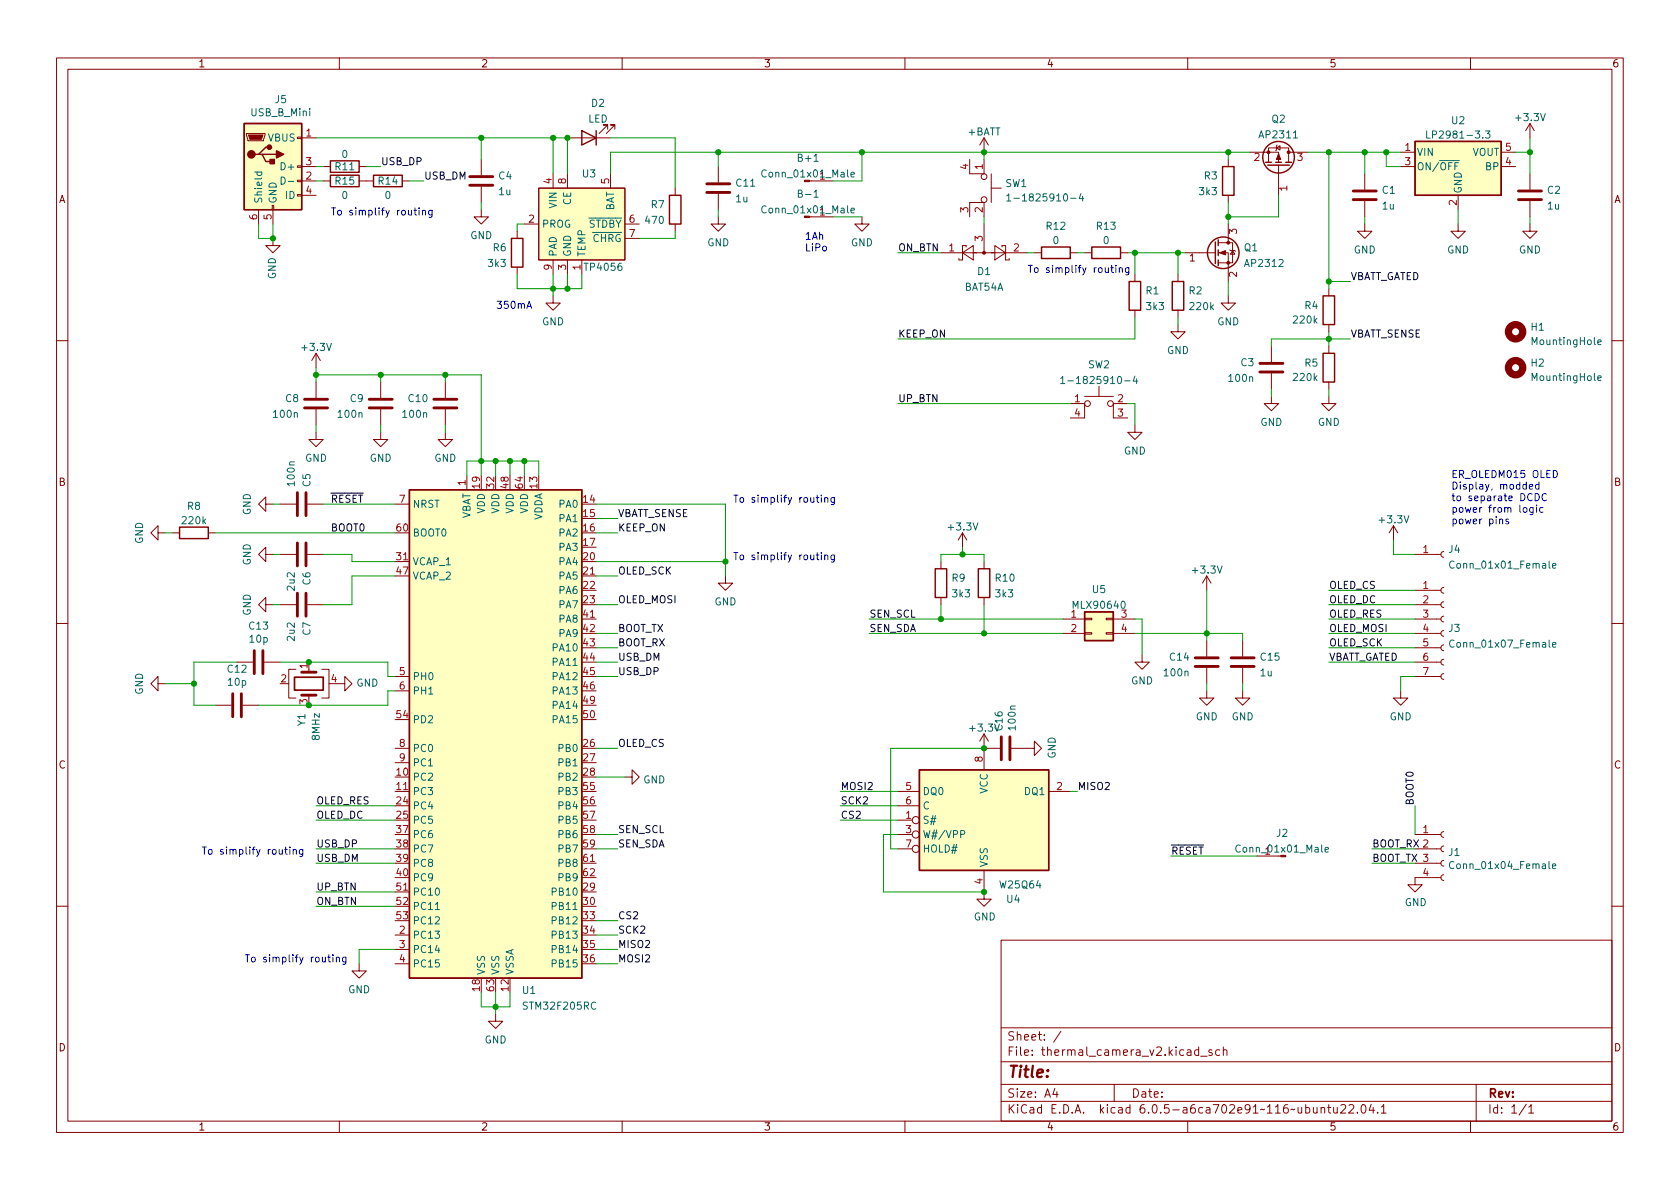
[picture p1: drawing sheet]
<svg xmlns="http://www.w3.org/2000/svg" width="297mm" height="210mm" viewBox="0 0 297 210" stroke-linecap="round" stroke-linejoin="round" font-family="sans-serif">
<g fill="none" stroke="#840000" stroke-width=".18">
<path d="M10 10.2h277v190.1h-277zM12 12.2h273v186.1h-273zM60 10.2v2M110 10.2v2M160 10.2v2M210 10.2v2M260 10.2v2M43.6 23.6h3.3v.3l-.3 1h-2.8zM45.7 37.1v2.5M48.1 36.3h.3v.8h-.3zM48.3 37.1v2.5M52.6 34.4h.7v.3h-.7z"/>
<path d="M52.6 31.9h.7v.2h-.7zM52.6 29.3h.7v.3h-.7zM52.6 24.3h.7v.2h-.7zM53.3 32h2.6M53.3 29.5h2.6M53.3 24.4h2.6M53.3 34.5h2.6M57.1 32h1.3M57.1 29.5h1.3M63.5 32h2.5M63.5 29.5h1.3M71.1 32h1.3"/>
<path d="M85.1 37.1v1.2h1.3l-1.3 1.3-1.3-1.3h1.3M85.1 28.2v2.8M85.1 33v2.8M92.7 39.6h2.5M95.2 33.3h15.3v12.7h-15.3zM97.8 30.7v2.6M100.3 24.4h7.6M100.3 30.7v2.6M107.4 22.9v-.8h-.7h.7l-1.5 1.5M107.9 30.7v2.6M108.7 22.9v-.8h-.8h.8l-1.5 1.5M110.5 39.6h2.5"/>
<path d="M119.4 33.3v1.2M119.4 39.6v1.3M127 38.3v1.3h1.3l-1.3 1.3-1.3-1.3h1.3M127 29.5v2.8M127 34.3v2.8M143.5 32h3.8M143.5 38.3h3.8M152.4 38.3v1.3h1.3l-1.3 1.3-1.3-1.3h1.3M171.4 28.2v2.5h2.6v-2.5M171.4 38.3v-2.5h2.6v2.5M174 24.4v2.5M174 39.6v5.1"/>
<path d="M174 24.4l-.8 1.2M174 24.4l.8 1.2M175.3 33.3h1.7M175.3 30.7v5.1M217.2 28.2v1.3M217.2 34.5v1.3M217.2 39.6v3.3M221 26.9h5.1v1.8M224.3 28.7v-2.5h3.5v2.5M225.7 26.2l.6-.4v.7zM225.8 25.6l-.1 .2v.7l-.1 .2M226.1 29.2v5.3"/>
<path d="M227.8 26.9h3.3M241.3 39.6v1.3h1.3l-1.3 1.3-1.3-1.3h1.3M241.3 30.7v2.8M241.3 35.6v2.7M247.6 29.5h2.6M247.6 26.9h2.6M257.8 39.6v1.3h1.3l-1.3 1.3-1.3-1.3h1.3M257.8 34.5v2.6M265.4 29.5h2.6M265.4 26.9h2.6M270.5 39.6v1.3h1.3l-1.3 1.3-1.3-1.3h1.3M270.5 21.8l-.8 1.3"/>
<path d="M270.5 21.8v2.6M270.5 30.7v2.8M270.5 35.6v2.7M270.5 21.8l.8 1.3M48.3 42.2v1.2h-1.3l1.3 1.3 1.2-1.3h-1.2M91.4 40.9v1.3M91.4 47.2v1.3M97.8 52.3v1.3h1.3l-1.3 1.3-1.3-1.3h1.3M97.8 46v2.5M100.3 46v2.5M102.9 46v2.5M110.5 42.2h2.5"/>
<path d="M166.4 44.7h15.2M170.2 44.7l1.9-1.3v2.6zM170.8 43.7v-.3h-.6v2.6h-.7v-.3M175.9 43.4l1.9 1.3-1.9 1.3zM177.2 43.7v-.3h.6v2.6h.6v-.3M182.9 44.7h1.2M189.2 44.7h1.3M191.8 44.7h1.2M198.1 44.7h1.3M200.7 48.5v1.3M200.7 54.9v1.2M208.3 57.4v1.3h1.2l-1.2 1.2-1.3-1.2h1.3"/>
<path d="M208.3 48.5v1.3M208.3 54.9v1.2M209.5 44.7h5.4M215.4 44.7h1.8v5.1M215.4 42.9h2.5v3.6h-2.5M217.2 52.3v1.3h1.2l-1.2 1.3-1.3-1.3h1.3M217.4 44.2l.2 .1h.7l.1 .1M217.9 44.3l.4 .7h-.7zM234.9 51v1.3M234.9 57.4v1.3M10 60.2h2M55.9 76.4v1.3h1.2l-1.2 1.3-1.3-1.3h1.3"/>
<path d="M55.9 62.5l-.8 1.2M55.9 62.5v2.5M55.9 67.6v2.8M55.9 72.4v2.8M55.9 62.5l.7 1.2M67.3 76.4v1.3h1.3l-1.3 1.3-1.3-1.3h1.3M67.3 67.6v2.8M67.3 72.4v2.8M78.7 76.4v1.3h1.3l-1.3 1.3-1.2-1.3h1.2M78.7 67.6v2.8M78.7 72.4v2.8M189.2 71.4h2.6v2.5h-2.6"/>
<path d="M191.8 70.1h5M194.3 68.3v1.8M199.4 71.4h-2.6v2.5h2.6M200.7 75.2v1.2h1.2l-1.2 1.3-1.3-1.3h1.3M224.8 70.1v1.3h1.3l-1.3 1.2-1.3-1.2h1.3M224.8 61.2v2.8M224.8 66v2.8M234.9 70.1v1.3h1.3l-1.3 1.2-1.2-1.2h1.2M234.9 61.2v1.3M234.9 67.6v1.2M285 60.2h2M27.9 94.2v-1.2l-1.2 1.2 1.2 1.3v-1.3h1.3"/>
<path d="M30.5 94.2h1.2M36.8 94.2h1.3M47 89.1v-1.2l-1.3 1.2 1.3 1.3v-1.3h1.3M47 98v-1.2l-1.3 1.2 1.3 1.3v-1.3h1.3M49.5 89.1h2.8M49.5 98h2.8M54.4 89.1h2.7M54.4 98h2.7M69.8 99.3h2.6M69.8 89.1h2.6M82.5 84.1v2.5M166.4 99.3v1.3"/>
<path d="M170.2 94.2l-.8 1.3M170.2 94.2v2.6M170.2 94.2l.7 1.3M174 99.3v1.3M246.4 93l-.8 1.2M246.4 93v2.5M246.4 93l.7 1.2M250.2 98h4.6M255.3 97.5l-.4 .2-.1 .3 .1 .4 .4 .1M10 110.2h2M41.9 117.1h2.8M46.7 117.1h2.8"/>
<path d="M47 106.9v-1.2l-1.3 1.2 1.3 1.3v-1.3h1.3M49.5 106.9h2.8M52.3 118.4h-1.2v5h1.2M54.4 106.9h2.7M54.6 118.4v.5M56.9 118.4h1.3v5h-1.3M69.8 119.6h2.6M102.9 101.8h2.5M102.9 109.5h2.5M128.3 101.8v1.3h1.2l-1.2 1.3-1.3-1.3h1.3M166.4 105.7v1.2M174 105.7v1.2"/>
<path d="M188 109.5h3.8M188 112h3.8M191.8 111.9h1.2v.2h-1.2zM191.8 109.3h1.2v.3h-1.2zM195.6 111.9h1.2v.2h-1.2zM195.6 109.3h1.2v.3h-1.2zM196.8 109.5h3.9M196.8 112h3.9M201.9 115.8v1.3h1.3l-1.3 1.3-1.2-1.3h1.2M213.4 101.8v2.6M213.4 113.3v2.8M213.4 118.1v2.8"/>
<path d="M213.4 101.8l-.8 1.3M213.4 101.8l.7 1.3M219.7 113.3v2.8M219.7 118.1v2.8M250.2 109.5h4.6M250.2 119.6h4.6M250.2 117.1h4.6M250.2 106.9h4.6M250.2 114.5h4.6M250.2 112h4.6M250.2 104.4h4.6M255.3 119.1l-.4 .2-.1 .3 .1 .4 .4 .1"/>
<path d="M255.3 116.6l-.4 .1-.1 .4 .1 .3 .4 .2M255.3 114l-.4 .2-.1 .3 .1 .4 .4 .2M255.3 111.5l-.4 .1-.1 .4 .1 .4 .4 .1M255.3 109l-.4 .1-.1 .4 .1 .3 .4 .2M255.3 106.4l-.4 .2-.1 .3 .1 .4 .4 .1M255.3 103.9l-.4 .1-.1 .4 .1 .3 .4 .2M285 110.2h2M27.9 120.9v-1.3l-1.2 1.3 1.2 1.3v-1.3h1.3M38.1 124.7h2.8M42.9 124.7h2.8M54.6 122.9v.5M59.7 120.9h1.3v-1.3l1.2 1.3-1.2 1.3v-1.3"/>
<path d="M69.8 139.9h2.6M69.8 122.2h2.6M69.8 132.3h2.6M69.8 134.9h2.6M110.5 137.4h1.3v-1.3l1.2 1.3-1.2 1.3v-1.3M158.7 139.9h3.9M174 129.8v6.3M174 132.3h2.8M174 129.8l-.8 1.3M174 129.8l.8 1.3M178.8 132.3h4.1v-1.2l1.2 1.2-1.2 1.3v-1.3M185.4 139.9h3.8"/>
<path d="M213.4 122.2v1.2h1.2l-1.2 1.3-1.3-1.3h1.3M219.7 122.2v1.2h1.3l-1.3 1.3-1.3-1.3h1.3M247.6 122.2v1.2h1.3l-1.3 1.3-1.2-1.3h1.2M69.8 157.7h2.6M102.9 152.6h2.5M158.7 145h2.6M158.7 147.6h2.6M158.7 142.5h3.9M158.7 150.1h2.6M174 153.9v5.1h1.3l-1.3 1.3-1.3-1.3h1.3M222.2 151.4h3.9M250.2 152.6h4.6"/>
<path d="M250.2 147.6h4.6M250.2 150.1h4.6M254.8 155.2h-4.6v1.3h1.3l-1.3 1.2-1.3-1.2h1.3M255.3 154.7l-.4 .1-.1 .4 .1 .3 .4 .2M255.3 152.1l-.4 .2-.1 .3 .1 .4 .4 .2M255.3 149.6l-.4 .1-.1 .4 .1 .4 .4 .1M255.3 147.1l-.4 .1-.1 .4 .1 .3 .4 .2M10 160.2h2M63.5 170.4v1.3h1.3l-1.3 1.3-1.3-1.3h1.3M69.8 165.3h2.6M69.8 167.9h2.6M69.8 170.4h2.6"/>
<path d="M87.6 179.3v1.3h1.3l-1.3 1.3-1.2-1.3h1.2M177 166.3h108v32h-108zM285 160.2h2M60 198.3v2M110 198.3v2M160 198.3v2M177 194.8h108M177 191.8h108M177 187.8h108M177 181.8h108M186.5 192.5l-.4 1h1M186.9 193v1"/>
<path d="M187.6 182.4l-1.3 1.9M197 191.8v3M210 198.3v2M211.9 185.7l-.4-.1-.3 .3v.4l.2 .3h.5M211.9 185.1v1.5M212.3 186.8h1.1M214.3 185.7l-.4-.1-.2 .2 .1 .3 .5 .1v.4h-.6M215.6 185.7l-.4-.1-.3 .3v.4l.2 .3h.5M216.3 185.8l.2-.2 .4 .1v.9M216.3 185.1v1.5M233.6 196l.2-.2 .3 .1 .1 .9M233.6 195.8v1"/>
<path d="M234.7 195.8h.6M234.9 195.3v1.3l.4 .2M235.8 195.8l.1 1h.3l.2-.1M236.4 195.8v1M237.1 195.5l.5-.2 .3 .2v.3l-.9 1h.9M238.5 195.5l.6-.2 .2 .2 .1 .3-1 1h1M240 196.7v.1M240.8 195.5l.2-.2a.81 .81 0 0 1 .6 .7 .81 .81 0 0 1-.3 .8h-.2a.81 .81 0 0 1-.3-1.3zM242.4 195.3l-.3 1h.9M242.8 195.8v1M243.6 196.7v.1M244.2 195.8l.4-.5v1.5"/>
<path d="M244.2 196.8h.9M260 198.3v2M261 191.8v6.5M269.9 195.3l-1.3 1.9M270.3 195.8l.4-.5v1.5M270.3 196.8h.9"/>
<circle cx="174" cy="31.2" r=".51"/>
<circle cx="174" cy="35.3" r=".51"/>
<circle cx="192.3" cy="71.4" r=".51"/>
<circle cx="196.3" cy="71.4" r=".51"/>
<circle cx="161.9" cy="147.6" r=".63"/>
<circle cx="161.9" cy="145" r=".63"/>
<circle cx="161.9" cy="150.1" r=".63"/>
</g>
<g fill="none" stroke="#840000" stroke-width=".25">
<path d="M43.2 21.8h10.1v15.3h-10.1zM45.7 27.3h.7l.6 1.3h1.3M46.4 27.3h2.5M47.6 26h-.6l-1.3 1.3h-.6M58.4 28.4h5.1v2.1h-5.1zM58.4 31h5.1v2h-5.1zM66 31h5.1v2h-5.1zM102.9 23.1l2.5 1.3-2.5 1.2zM105.4 23.1v2.5M118.4 34.5h2v5.1h-2zM216.2 29.5h2v5h-2zM223.8 28.7h1"/>
<path d="M224.2 29.2h3.8M225.6 28.7h1M227.3 28.7h1M250.2 25h15.2v9.5h-15.2zM90.4 42.2h2.1v5h-2.1zM184.1 43.7h5.1v2h-5.1zM193 43.7h5.1v2h-5.1zM199.6 49.8h2.1v5.1h-2.1zM207.3 49.8h2v5.1h-2zM214.9 42.8v3.8M215.4 42.4v1M215.4 44.2v1"/>
<path d="M215.4 46v1M233.9 52.3h2.1v5.1h-2.1zM233.9 62.5h2.1v5.1h-2.1zM31.7 93.2h5.1v2h-5.1zM72.4 86.6h30.5v86.4h-30.5zM165.4 100.6h2v5.1h-2zM173 100.6h2v5.1h-2zM191.8 108.2h5v5.1h-5zM162.6 136.1h22.8v17.8h-22.8z"/>
<circle cx="226.1" cy="27.8" r="2.79"/>
<circle cx="216.3" cy="44.7" r="2.79"/>
</g>
<g fill="none" stroke="#840000" stroke-width=".51">
<path d="M83.1 32.8h4M83.1 31.2h4M125 34h4M125 32.5h4M239.3 35.3h4M239.3 33.8h4M268.5 35.3h4M268.5 33.8h4M53.8 70.6h4.1M53.8 72.1h4.1M65.3 70.6h4M65.3 72.1h4"/>
<path d="M76.7 70.6h4.1M76.7 72.1h4.1M222.8 64.3h4M222.8 65.8h4M52.6 87.1v4.1M52.6 96v4.1M54.1 87.1v4.1M54.1 96v4.1M45 115.1v4M46.5 115.1v4M52.6 104.9v4.1M53.3 118.9h2.6"/>
<path d="M54.1 104.9v4.1M211.3 117.9h4.1M211.3 116.3h4.1M217.7 117.9h4M217.7 116.3h4M41.1 122.7v4M42.7 122.7v4M53.3 122.9h2.6M177 130.3v4.1M178.6 130.3v4.1"/>
</g>
<g fill="none" stroke="#840000" stroke-width="1.3">
<circle cx="268" cy="58.7" r="1.27"/>
<circle cx="268" cy="65" r="1.27"/>
</g>
<g fill="none" stroke="#006464" stroke-width=".18">
<path d="M45 30.4h1.3M45.5 30.4l-.1 .4 .3 .2 .5-.1v-.5M49.7 31.3a.64 .64 0 0 1 .7 .6 .64 .64 0 0 1-.7 .7zM51 32.1h.9M143.9 34.9h.8M150.5 37.2l.6-.1-.1-.2-.4-.1-.1 .2v.6h.5M150.5 30.9l.6-.1-.1-.3h-.4l-.1 .1v.6h.5M178 34.6l.4-.3v1.2M178 35.5h.7M179.3 35.1h.9M191.1 34.2l-.3 .9h.8M191.4 34.7v.8"/>
<path d="M252.2 23.2v1.2h.7M262.6 23.2h.8l-.4 .4 .4 .2v.5l-.2 .1-.6-.1M187.5 66.9l.4-.3v1.2M187.5 67.8h.8M188.8 67.3h1M200.7 66.5l-.3 .9h.7M201 67v.8M282.5 66.9l.6-.1-.1-.3-.3-.1-.2 .2 .1 .6h.4M282.5 60.5l.6-.1-.1-.2-.3-.1-.2 .2 .1 .6h.4M257.1 99.3a.6 .6 0 0 0-.8 .5 .6 .6 0 0 0 .5 .7l.3-.1M257.1 113.3a.6 .6 0 0 0-.8 .4 .6 .6 0 0 0 .5 .7l.3-.1M274.5 114l.6-.1-.1-.2-.3-.1-.2 .2 .1 .6h.4"/>
<path d="M274.5 100.1l.6-.2-.1-.2-.3-.1-.2 .2 .1 .6h.4M169.9 147.5h.6l.1-.2-.1-.3-.6-.1v1.2M234.3 150.3l.6-.2-.1-.2-.3-.1-.2 .2v.6h.5M257.1 152.5a.6 .6 0 0 0-.9 .4 .6 .6 0 0 0 .6 .7l.3-.1M274.5 153.2l.6-.1-.1-.3h-.3l-.2 .1v.6h.5M77 160.8h.7"/>
</g>
<g fill="#ffffc2" stroke="#ffffc2" stroke-width=".18">
<path d="M72.4 86.6h30.5v86.4h-30.5z"/>
<path d="M250.2 25h15.2v9.5h-15.2z"/>
<path d="M43.2 21.8h10.1v15.3h-10.1z"/>
<path d="M95.2 33.3h15.3v12.7h-15.3z"/>
<path d="M162.6 136.1h22.8v17.8h-22.8z"/>
<path d="M191.8 108.2h5v5.1h-5z"/>
</g>
<path d="M52.1 119.8h5v2.2h-5z" fill="none" stroke="#840000" stroke-width=".3"/>
<g fill="#840000" stroke="#840000" stroke-width=".18">
<path d="M226.1 27.2l.3 1h-.7z"/>
<path d="M215.6 44.7l1.1-.4v.8z"/>
<path d="M43.9 23.9h2.6l-.3 .7h-2z"/>
<circle cx="224.3" cy="26.9" r=".25"/>
<circle cx="227.8" cy="26.9" r=".25"/>
<circle cx="217.2" cy="46.5" r=".25"/>
<circle cx="217.2" cy="42.9" r=".25"/>
<circle cx="174" cy="44.7" r=".25"/>
</g>
<g fill="#840000" stroke="#840000" stroke-width=".25">
<path d="M48.9 26.7l1.3 .6-1.3 .6z"/>
<path d="M47.8 28.2h.7v.8h-.7z"/>
<circle cx="44.4" cy="27.3" r=".63"/>
<circle cx="47.6" cy="26" r=".38"/>
</g>
<g fill="none" stroke="#0000c2" stroke-width=".18">
<path d="M73.2 37.2h.5M73.4 36.8v1l.3 .2M74.1 36.8v.1M74.1 37.2v.8M74.7 37.3l.2-.1h.3v.8M74.7 37.2v.8M76.4 37.2v1l-.2 .3-.3-.1M76.4 37.2h-.4l-.2 .2 .1 .6h.5M93.1 54.5l.5-1.2 .4 1.2M93.3 54.2h.6M196.4 47.3h.5M196.6 46.9v1.1l.3 .2"/>
<path d="M197.3 46.9v.1M197.3 47.3v.9M197.9 47.5l.2-.2 .3 .1v.8M197.9 47.3v.9M199.6 47.3v1.1l-.3 .2h-.3M199.6 47.4l-.4-.1-.2 .3 .1 .5h.5M144.3 98.1h.5M144.3 88h.5M144.5 97.7v1.1l.3 .2M144.5 87.6v1l.3 .2M145.2 97.7v.1M145.2 87.6v.1"/>
<path d="M145.2 88v.8M145.2 98.1v.9M145.8 98.3l.2-.2 .3 .1 .1 .8M145.8 88.1l.2-.1h.3l.1 .8M145.8 88v.8M145.8 98.1v.9M147.5 98.1v1.1l-.2 .2h-.3M147.5 98.2l-.3-.1-.3 .3 .1 .5h.5M147.5 88v1l-.2 .3-.3-.1M147.5 88h-.3l-.3 .2 .1 .6h.5M265.1 91.9l.2-.1 .3 .1 .1 .7M266.7 91.9l-.3-.1-.2 .2 .1 .2 .4 .1v.3h-.5"/>
<path d="M270.4 86.1l.6-.1-.1-.3h-.3l-.2 .1 .1 .6h.4M271.1 89.7v1.1l-.3 .2h-.3M271.1 89.8l-.4-.1-.2 .3 .1 .5h.5M271.4 87.3a.64 .64 0 0 1 .8 .6 .64 .64 0 0 1-.8 .6zM271.7 89.3v.1M271.7 89.7v.9M272.1 85.7h-.4l-.2 .2 .1 .5h.5M272.1 85.2v1.3M272.8 89.8l-.3-.1-.3 .3 .1 .5h.5M273.4 87.4a.6 .6 0 0 0-.8 .4 .6 .6 0 0 0 .6 .7l.2-.1M274.6 83.2a.64 .64 0 0 1 .8 .6 .64 .64 0 0 1-.8 .7zM50.3 150.2h.5"/>
<path d="M50.5 149.8v1.1l.3 .2M51.2 149.8v.1M51.2 150.2v.9M51.8 150.3l.2-.1 .3 .1 .1 .8M51.8 150.2v.9M53.5 150.2v1l-.2 .3-.3-.1M53.5 150.3l-.3-.1-.3 .3 .2 .5h.4M58 169.3h.4M58.1 168.8v1.1l.3 .2M58.9 168.8v.2M58.9 169.3v.8M59.5 169.4l.1-.1h.3l.1 .8"/>
<path d="M59.5 169.3v.8M61.2 169.3v1l-.3 .2h-.3M61.2 169.3h-.4l-.2 .2 .1 .5h.5"/>
</g>
<g fill="none" stroke="#009600" stroke-width=".18">
<path d="M45.7 39.6v2.6h2.6v-2.6M55.9 29.5h1.2M55.9 24.4h44.4v6.3M55.9 32h1.2M64.8 29.5h2.5M72.4 32h2.5M85.1 24.4v3.8M85.1 35.8v1.3M92.7 39.6h-1.3v1.3M97.8 24.4v6.3M107.9 24.4h11.5v8.9M127 26.9v2.6"/>
<path d="M127 37.1v1.2M147.3 38.3h5.1M152.4 26.9v5.1h-5.1M174 26.9v1.3M174 38.3v1.3M217.2 26.9v1.3M217.2 35.8v3.8M221 26.9h-113.1v3.8M226.1 34.5v3.8h-8.9M231.1 26.9h16.5M234.9 26.9v24.1M241.3 26.9v3.8"/>
<path d="M241.3 38.3v1.3M245.1 26.9v2.6h2.5M257.8 37.1v2.5M268 26.9h2.5M270.5 24.4v6.3M270.5 38.3v1.3M91.4 48.5v2.5h11.5v-2.5M97.8 48.5v3.8M100.3 48.5v2.5M119.4 40.9v1.3h-6.4M158.7 44.7h7.7M181.6 44.7h1.3"/>
<path d="M190.5 44.7h1.3M199.4 44.7h10.1M200.7 44.7v3.8M200.7 56.1v3.8h-42M208.3 44.7v3.8M208.3 56.1v1.3M217.2 49.8v2.5M234.9 58.7v2.5M234.9 49.8h3.9M238.8 59.9h-14v1.3M55.9 66.3h29.2v17.8M55.9 65v2.6"/>
<path d="M55.9 75.2v1.2M67.3 66.3v1.3M67.3 75.2v1.2M78.7 66.3v1.3M78.7 75.2v1.2M158.7 71.4h30.5M199.4 71.4h1.3v3.8M224.8 68.8v1.3M234.9 68.8v1.3M29.2 94.2h1.3M38.1 94.2h31.7M48.3 98h1.2"/>
<path d="M48.3 89.1h1.2M57.1 98h5.1v1.3h7.6M57.1 89.1h12.7M82.5 84.1v-2.6h12.7v2.6M87.6 81.5v2.6M90.2 81.5v2.6M92.7 81.5v2.6M105.4 99.3h22.9M105.4 91.7h3.8M105.4 94.2h3.8M105.4 89.1h22.9v12.7M166.4 99.3v-1.3h7.6v1.3"/>
<path d="M170.2 96.8v1.2M246.4 95.5v2.5h3.8M41.9 117.1h-7.6v7.6h3.8M48.3 106.9h1.2M49.5 117.1h19.1v2.5h1.2M69.8 101.8h-7.6v5.1h-5.1M105.4 106.9h3.8M105.4 112h3.8M105.4 117.1h3.8M105.4 119.6h3.8M105.4 114.5h3.8M105.4 101.8h3.8"/>
<path d="M153.7 109.5h34.3M153.7 112h34.3M166.4 106.9v2.6M174 106.9v5.1M200.7 109.5h1.2v6.3M200.7 112h19v1.3M213.4 104.4v8.9M234.9 106.9h15.3M234.9 109.5h15.3M234.9 104.4h15.3M234.9 112h15.3M234.9 117.1h15.3"/>
<path d="M234.9 114.5h15.3M250.2 119.6h-2.6v2.6M29.2 120.9h5.1M69.8 122.2h-1.2v2.5h-22.9M105.4 132.3h3.8M105.4 137.4h5.1M148.6 139.9h10.1M174 132.3h-16.5v17.8h1.2M189.2 139.9h1.3M213.4 120.9v1.3M219.7 120.9v1.3M55.9 157.7h13.9"/>
<path d="M55.9 150.1h13.9M55.9 152.6h13.9M55.9 142.5h13.9M55.9 145h13.9M105.4 150.1h3.8M105.4 147.6h3.8M148.6 142.5h10.1M148.6 145h10.1M158.7 147.6h-2.5v10.1h17.8M207 151.4h15.2M242.6 150.1h7.6M242.6 152.6h7.6"/>
<path d="M250.2 142.5v5.1M55.9 160.3h13.9M69.8 167.9h-6.3v2.5M85.1 175.5v2.5h5.1v-2.5M87.6 175.5v3.8M105.4 167.9h3.8M105.4 165.3h3.8M105.4 170.4h3.8M105.4 162.8h3.8"/>
</g>
<g fill="#009600" stroke="#009600" stroke-width=".18">
<circle cx="92.7" cy="81.5" r=".46"/>
<circle cx="85.1" cy="81.5" r=".46"/>
<circle cx="128.3" cy="99.3" r=".46"/>
<circle cx="100.3" cy="24.4" r=".46"/>
<circle cx="152.4" cy="26.9" r=".46"/>
<circle cx="174" cy="26.9" r=".46"/>
<circle cx="127" cy="26.9" r=".46"/>
<circle cx="54.6" cy="124.7" r=".46"/>
<circle cx="78.7" cy="66.3" r=".46"/>
<circle cx="100.3" cy="51" r=".46"/>
<circle cx="55.9" cy="66.3" r=".46"/>
<circle cx="67.3" cy="66.3" r=".46"/>
<circle cx="90.2" cy="81.5" r=".46"/>
<circle cx="87.6" cy="81.5" r=".46"/>
<circle cx="34.3" cy="120.9" r=".46"/>
<circle cx="54.6" cy="117.1" r=".46"/>
<circle cx="87.6" cy="178" r=".46"/>
<circle cx="97.8" cy="51" r=".46"/>
<circle cx="85.1" cy="24.4" r=".46"/>
<circle cx="97.8" cy="24.4" r=".46"/>
<circle cx="48.3" cy="42.2" r=".46"/>
<circle cx="217.2" cy="26.9" r=".46"/>
<circle cx="217.2" cy="38.3" r=".46"/>
<circle cx="234.9" cy="26.9" r=".46"/>
<circle cx="241.3" cy="26.9" r=".46"/>
<circle cx="234.9" cy="49.8" r=".46"/>
<circle cx="234.9" cy="59.9" r=".46"/>
<circle cx="245.1" cy="26.9" r=".46"/>
<circle cx="270.5" cy="26.9" r=".46"/>
<circle cx="166.4" cy="109.5" r=".46"/>
<circle cx="208.3" cy="44.7" r=".46"/>
<circle cx="200.7" cy="44.7" r=".46"/>
<circle cx="174" cy="112" r=".46"/>
<circle cx="170.2" cy="98" r=".46"/>
<circle cx="174" cy="132.3" r=".46"/>
<circle cx="213.4" cy="112" r=".46"/>
<circle cx="174" cy="157.7" r=".46"/>
</g>
<text font-size="2.8" fill="#840000" x="178" y="190.6">Title:</text>
<g font-size="2.1" fill="#840000">
<text x="178" y="184">Sheet: /</text>
<text x="178" y="186.7">File: thermal_camera_v2.kicad_sch</text>
<text x="178" y="196.9">KiCad E.D.A. kicad 6.0.5-a6ca702e91~116~ubuntu22.04.1</text>
<text x="178" y="194.1">Size: A4</text>
<text x="200" y="194.1">Date:</text>
<text x="263" y="194.1">Rev:</text>
<text x="263" y="196.9">Id: 1/1</text>
</g>
<g font-size="1.8" fill="#840000">
<text x="35" y="11.9">1</text>
<text x="85" y="11.9">2</text>
<text x="135" y="11.9">3</text>
<text x="185" y="11.9">4</text>
<text x="235" y="11.9">5</text>
<text x="285" y="11.9">6</text>
<text x="10.3" y="35.9">A</text>
<text x="285.3" y="35.9">A</text>
<text x="10.3" y="85.9">B</text>
<text x="285.3" y="85.9">B</text>
<text x="10.3" y="135.9">C</text>
<text x="285.3" y="135.9">C</text>
<text x="10.3" y="185.9">D</text>
<text x="285.3" y="185.9">D</text>
<text x="35" y="199.9">1</text>
<text x="85" y="199.9">2</text>
<text x="135" y="199.9">3</text>
<text x="185" y="199.9">4</text>
<text x="235" y="199.9">5</text>
<text x="285" y="199.9">6</text>
</g>
<g font-size="1.8" fill="#006464">
<text x="44.4" y="20.5">USB_B_Mini</text>
<text x="48.7" y="18.2">J5</text>
<text x="104" y="21.7">LED</text>
<text x="104.6" y="18.9">D2</text>
<text x="171.1" y="23.9">+BATT</text>
<text x="224.9" y="21.7">Q2</text>
<text x="256.7" y="21.9">U2</text>
<text x="268.2" y="21.4">+3.3V</text>
<text x="47.4" y="25">VBUS</text>
<text x="60.5" y="27.9">0</text>
<text x="141.2" y="28.6">B+1</text>
<text x="222.9" y="24.5">AP2311</text>
<text x="250.4" y="27.6">VIN</text>
<text x="253.2" y="24.5">LP2981-3.3</text>
<text x="260.3" y="27.6">VOUT</text>
<text x="50" y="30.1">D+</text>
<text x="50.6" y="35.2">ID</text>
<text x="59.3" y="30.1">R11</text>
<text x="59.3" y="32.6">R15</text>
<text x="60.5" y="35.2">0</text>
<text x="67" y="32.6">R14</text>
<text x="68.1" y="35.2">0</text>
<text x="88.2" y="31.7">C4</text>
<text x="88.2" y="34.5">1u</text>
<text x="103" y="31.4">U3</text>
<text x="130.1" y="35.8">1u</text>
<text x="130.2" y="33">C11</text>
<text x="135.2" y="31.4">Conn_01x01_Male</text>
<text x="141.5" y="34.9">B-1</text>
<text x="144.9" y="31.7">1</text>
<text x="177.8" y="33.1">SW1</text>
<text x="179.8" y="35.6">1-1825910-4</text>
<text x="212.1" y="34.5">3k3</text>
<text x="212.9" y="31.7">R3</text>
<text x="244.4" y="34.3">C1</text>
<text x="250.4" y="30.1">ON/~{OFF}</text>
<text x="258.4" y="34.3" transform="rotate(-90 258.4 34.3)">GND</text>
<text x="262.7" y="30.1">BP</text>
<text x="273.6" y="34.3">C2</text>
<text x="46.4" y="36.1" transform="rotate(-90 46.4 36.1)">Shield</text>
<text x="48.9" y="36.1" transform="rotate(-90 48.9 36.1)">GND</text>
<text x="95.8" y="40.3">PROG</text>
<text x="98.4" y="36.7" transform="rotate(-90 98.4 36.7)">VIN</text>
<text x="101" y="36.2" transform="rotate(-90 101 36.2)">CE</text>
<text x="102.6" y="40.3">~{STDBY}</text>
<text x="108.6" y="37.4" transform="rotate(-90 108.6 37.4)">BAT</text>
<text x="114.2" y="39.6">470</text>
<text x="115.2" y="36.8">R7</text>
<text x="135.2" y="37.7">Conn_01x01_Male</text>
<text x="144.9" y="38.1">1</text>
<text x="185.1" y="40.6">R12</text>
<text x="194" y="40.6">R13</text>
<text x="244.4" y="37">1u</text>
<text x="273.7" y="37">1u</text>
<text x="83.1" y="42.3">GND</text>
<text x="86.4" y="47.2">3k3</text>
<text x="87.2" y="44.4">R6</text>
<text x="98.4" y="45.5" transform="rotate(-90 98.4 45.5)">PAD</text>
<text x="101" y="45.5" transform="rotate(-90 101 45.5)">GND</text>
<text x="103.4" y="42.8">~{CHRG}</text>
<text x="103.5" y="45.5" transform="rotate(-90 103.5 45.5)">TEMP</text>
<text x="103.6" y="47.9">TP4056</text>
<text x="125" y="43.5">GND</text>
<text x="150.4" y="43.5">GND</text>
<text x="186.2" y="43.2">0</text>
<text x="195.1" y="43.2">0</text>
<text x="220" y="44.4">Q1</text>
<text x="220.3" y="47.2">AP2312</text>
<text x="239.3" y="44.8">GND</text>
<text x="255.8" y="44.8">GND</text>
<text x="268.5" y="44.8">GND</text>
<text x="48.8" y="49.4" transform="rotate(-90 48.8 49.4)">GND</text>
<text x="170.6" y="51.4">BAT54A</text>
<text x="172.9" y="48.6">D1</text>
<text x="202.6" y="52">R1</text>
<text x="210.2" y="52">R2</text>
<text x="95.8" y="57.5">GND</text>
<text x="202.8" y="54.8">3k3</text>
<text x="210.5" y="54.8">220k</text>
<text x="215.2" y="57.5">GND</text>
<text x="228.8" y="57.2">220k</text>
<text x="230.7" y="54.7">R4</text>
<text x="270.7" y="58.5">H1</text>
<text x="53.5" y="62">+3.3V</text>
<text x="192.4" y="65.1">SW2</text>
<text x="206.3" y="62.6">GND</text>
<text x="219.4" y="64.7">C3</text>
<text x="230.7" y="64.8">R5</text>
<text x="270.7" y="64.8">H2</text>
<text x="271.1" y="61">MountingHole</text>
<text x="50.5" y="71.1">C8</text>
<text x="61.9" y="71.1">C9</text>
<text x="72.3" y="71.1">C10</text>
<text x="189.3" y="67.9">1-1825910-4</text>
<text x="217.4" y="67.5">100n</text>
<text x="228.8" y="67.4">220k</text>
<text x="271.1" y="67.4">MountingHole</text>
<text x="48.5" y="73.9">100n</text>
<text x="59.9" y="73.9">100n</text>
<text x="71.3" y="73.9">100n</text>
<text x="222.8" y="75.3">GND</text>
<text x="233" y="75.3">GND</text>
<text x="53.9" y="81.6">GND</text>
<text x="65.3" y="81.6">GND</text>
<text x="76.8" y="81.6">GND</text>
<text x="198.7" y="80.4">GND</text>
<text x="52.1" y="85.8" transform="rotate(-90 52.1 85.8)">100n</text>
<text x="54.9" y="86" transform="rotate(-90 54.9 86)">C5</text>
<text x="72.9" y="89.8">NRST</text>
<text x="98.9" y="89.8">PA0</text>
<text x="32.3" y="92.7">220k</text>
<text x="33.2" y="90.1">R8</text>
<text x="44.3" y="91.1" transform="rotate(-90 44.3 91.1)">GND</text>
<text x="72.9" y="94.9">BOOT0</text>
<text x="83.2" y="91.9" transform="rotate(-90 83.2 91.9)">VBAT</text>
<text x="85.7" y="90.9" transform="rotate(-90 85.7 90.9)">VDD</text>
<text x="88.3" y="90.9" transform="rotate(-90 88.3 90.9)">VDD</text>
<text x="90.8" y="90.9" transform="rotate(-90 90.8 90.9)">VDD</text>
<text x="93.3" y="90.9" transform="rotate(-90 93.3 90.9)">VDD</text>
<text x="95.9" y="92.1" transform="rotate(-90 95.9 92.1)">VDDA</text>
<text x="98.9" y="92.3">PA1</text>
<text x="98.9" y="94.9">PA2</text>
<text x="167.8" y="93.8">+3.3V</text>
<text x="244" y="92.5">+3.3V</text>
<text x="25.3" y="96.2" transform="rotate(-90 25.3 96.2)">GND</text>
<text x="44.3" y="100" transform="rotate(-90 44.3 100)">GND</text>
<text x="72.9" y="99.9">VCAP_1</text>
<text x="98.9" y="97.4">PA3</text>
<text x="98.9" y="99.9">PA4</text>
<text x="211" y="101.4">+3.3V</text>
<text x="256.2" y="97.8">J4</text>
<text x="257" y="100.5">Conn_01x01_Female</text>
<text x="52.1" y="104.3" transform="rotate(-90 52.1 104.3)">2u2</text>
<text x="54.9" y="103.4" transform="rotate(-90 54.9 103.4)">C6</text>
<text x="72.9" y="102.5">VCAP_2</text>
<text x="98.9" y="102.5">PA5</text>
<text x="98.9" y="105">PA6</text>
<text x="98.9" y="107.6">PA7</text>
<text x="126.3" y="107">GND</text>
<text x="168.3" y="102.8">R9</text>
<text x="168.5" y="105.6">3k3</text>
<text x="176.1" y="102.8">R10</text>
<text x="176.1" y="105.6">3k3</text>
<text x="190" y="107.6">MLX90640</text>
<text x="193.2" y="104.9">U5</text>
<text x="44.1" y="111.3">C13</text>
<text x="44.2" y="113.6">10p</text>
<text x="44.3" y="108.9" transform="rotate(-90 44.3 108.9)">GND</text>
<text x="52.1" y="113.2" transform="rotate(-90 52.1 113.2)">2u2</text>
<text x="54.9" y="112.3" transform="rotate(-90 54.9 112.3)">C7</text>
<text x="98.9" y="110.1">PA8</text>
<text x="98.9" y="112.6">PA9</text>
<text x="256.2" y="111.7">J3</text>
<text x="40.3" y="118.9">C12</text>
<text x="97.9" y="115.2">PA10</text>
<text x="97.9" y="117.7">PA11</text>
<text x="206" y="119.6">100n</text>
<text x="206.9" y="116.8">C14</text>
<text x="222.9" y="119.6">1u</text>
<text x="222.9" y="116.8">C15</text>
<text x="257" y="114.5">Conn_01x07_Female</text>
<text x="25.3" y="122.9" transform="rotate(-90 25.3 122.9)">GND</text>
<text x="40.4" y="121.3">10p</text>
<text x="63" y="121.4">GND</text>
<text x="72.9" y="120.3">PH0</text>
<text x="72.9" y="122.8">PH1</text>
<text x="97.9" y="120.3">PA12</text>
<text x="97.9" y="122.8">PA13</text>
<text x="97.9" y="125.3">PA14</text>
<text x="200" y="121">GND</text>
<text x="54" y="128.3" transform="rotate(-90 54 128.3)">Y1</text>
<text x="56.5" y="130.8" transform="rotate(-90 56.5 130.8)">8MHz</text>
<text x="72.9" y="127.9">PD2</text>
<text x="97.9" y="127.9">PA15</text>
<text x="171.7" y="129.4">+3.3V</text>
<text x="177.3" y="129.1" transform="rotate(-90 177.3 129.1)">C16</text>
<text x="179.6" y="129" transform="rotate(-90 179.6 129)">100n</text>
<text x="211.4" y="127.4">GND</text>
<text x="217.7" y="127.4">GND</text>
<text x="245.7" y="127.4">GND</text>
<text x="72.9" y="133">PC0</text>
<text x="72.9" y="135.5">PC1</text>
<text x="98.9" y="133">PB0</text>
<text x="98.9" y="135.5">PB1</text>
<text x="186.6" y="134.2" transform="rotate(-90 186.6 134.2)">GND</text>
<text x="72.9" y="138">PC2</text>
<text x="72.9" y="140.6">PC3</text>
<text x="72.9" y="143.1">PC4</text>
<text x="98.9" y="138">PB2</text>
<text x="98.9" y="140.6">PB3</text>
<text x="98.9" y="143.1">PB4</text>
<text x="113.7" y="138.5">GND</text>
<text x="163.1" y="140.6">DQ0</text>
<text x="163.1" y="143.1">C</text>
<text x="174.6" y="140.4" transform="rotate(-90 174.6 140.4)">VCC</text>
<text x="181.3" y="140.6">DQ1</text>
<text x="72.9" y="145.7">PC5</text>
<text x="72.9" y="148.2">PC6</text>
<text x="98.9" y="145.7">PB5</text>
<text x="98.9" y="148.2">PB6</text>
<text x="163.1" y="145.7">S#</text>
<text x="163.1" y="148.2">W#/VPP</text>
<text x="225.7" y="148">J2</text>
<text x="72.9" y="150.7">PC7</text>
<text x="72.9" y="153.3">PC8</text>
<text x="72.9" y="155.8">PC9</text>
<text x="98.9" y="150.7">PB7</text>
<text x="98.9" y="153.3">PB8</text>
<text x="98.9" y="155.8">PB9</text>
<text x="163.1" y="150.7">HOLD#</text>
<text x="174.6" y="153.4" transform="rotate(-90 174.6 153.4)">VSS</text>
<text x="219" y="150.7">Conn_01x01_Male</text>
<text x="223.7" y="151.1">1</text>
<text x="256.1" y="151.4">J1</text>
<text x="256.9" y="153.7">Conn_01x04_Female</text>
<text x="72.9" y="158.4">PC10</text>
<text x="72.9" y="160.9">PC11</text>
<text x="97.9" y="158.4">PB10</text>
<text x="97.9" y="160.9">PB11</text>
<text x="176.9" y="157.1">W25Q64</text>
<text x="178" y="159.6">U4</text>
<text x="248.4" y="160.2">GND</text>
<text x="72.9" y="166">PC13</text>
<text x="72.9" y="163.4">PC12</text>
<text x="97.9" y="163.4">PB12</text>
<text x="97.9" y="166">PB13</text>
<text x="172.2" y="162.8">GND</text>
<text x="72.9" y="168.5">PC14</text>
<text x="72.9" y="171.1">PC15</text>
<text x="85.7" y="172.5" transform="rotate(-90 85.7 172.5)">VSS</text>
<text x="88.3" y="172.5" transform="rotate(-90 88.3 172.5)">VSS</text>
<text x="90.8" y="172.5" transform="rotate(-90 90.8 172.5)">VSSA</text>
<text x="97.9" y="168.5">PB14</text>
<text x="97.9" y="171.1">PB15</text>
<text x="61.5" y="175.6">GND</text>
<text x="92.4" y="175.8">U1</text>
<text x="92.8" y="178.5">STM32F205RC</text>
<text x="85.7" y="184.5">GND</text>
</g>
<g font-size="1.8" fill="#a90000">
<text x="54.1" y="24.1">1</text>
<text x="54.1" y="29.2">3</text>
<text x="171.2" y="30" transform="rotate(-90 171.2 30)">4</text>
<text x="173.7" y="30" transform="rotate(-90 173.7 30)">1</text>
<text x="221.8" y="28.4">2</text>
<text x="229.4" y="28.4">3</text>
<text x="248.4" y="26.7">1</text>
<text x="248.4" y="29.2">3</text>
<text x="266.2" y="29.2">4</text>
<text x="266.2" y="26.7">5</text>
<text x="54.1" y="31.7">2</text>
<text x="54.1" y="34.3">4</text>
<text x="97.5" y="32.5" transform="rotate(-90 97.5 32.5)">4</text>
<text x="100.1" y="32.5" transform="rotate(-90 100.1 32.5)">8</text>
<text x="107.7" y="32.5" transform="rotate(-90 107.7 32.5)">5</text>
<text x="227.6" y="33.8" transform="rotate(-90 227.6 33.8)">1</text>
<text x="45.5" y="38.8" transform="rotate(-90 45.5 38.8)">6</text>
<text x="48" y="38.8" transform="rotate(-90 48 38.8)">5</text>
<text x="93.5" y="39.4">2</text>
<text x="111.3" y="39.4">6</text>
<text x="111.3" y="41.9">7</text>
<text x="171.2" y="37.6" transform="rotate(-90 171.2 37.6)">3</text>
<text x="173.7" y="37.6" transform="rotate(-90 173.7 37.6)">2</text>
<text x="218.7" y="41.4" transform="rotate(-90 218.7 41.4)">3</text>
<text x="257.6" y="36.3" transform="rotate(-90 257.6 36.3)">2</text>
<text x="97.5" y="47.7" transform="rotate(-90 97.5 47.7)">9</text>
<text x="100.1" y="47.7" transform="rotate(-90 100.1 47.7)">3</text>
<text x="102.6" y="47.7" transform="rotate(-90 102.6 47.7)">1</text>
<text x="167.8" y="44.4">1</text>
<text x="173.7" y="42.7" transform="rotate(-90 173.7 42.7)">3</text>
<text x="179.2" y="44.4">2</text>
<text x="210.3" y="46.2">1</text>
<text x="218.7" y="49" transform="rotate(-90 218.7 49)">2</text>
<text x="190" y="71.1">1</text>
<text x="197.6" y="71.1">2</text>
<text x="190" y="73.7">4</text>
<text x="197.6" y="73.7">3</text>
<text x="70.6" y="88.9">7</text>
<text x="82.3" y="85.8" transform="rotate(-90 82.3 85.8)">1</text>
<text x="84.8" y="86.3" transform="rotate(-90 84.8 86.3)">19</text>
<text x="87.4" y="86.3" transform="rotate(-90 87.4 86.3)">32</text>
<text x="89.9" y="86.3" transform="rotate(-90 89.9 86.3)">48</text>
<text x="92.5" y="86.3" transform="rotate(-90 92.5 86.3)">64</text>
<text x="95" y="86.3" transform="rotate(-90 95 86.3)">13</text>
<text x="103.2" y="88.9">14</text>
<text x="70.1" y="94">60</text>
<text x="103.2" y="91.4">15</text>
<text x="103.2" y="94">16</text>
<text x="70.1" y="99.1">31</text>
<text x="70.1" y="101.6">47</text>
<text x="103.2" y="96.5">17</text>
<text x="103.2" y="99.1">20</text>
<text x="103.2" y="101.6">21</text>
<text x="251.6" y="97.8">1</text>
<text x="103.2" y="104.1">22</text>
<text x="103.2" y="106.7">23</text>
<text x="251.6" y="104.1">1</text>
<text x="251.6" y="106.7">2</text>
<text x="103.2" y="109.2">41</text>
<text x="103.2" y="111.8">42</text>
<text x="189.4" y="109.2">1</text>
<text x="189.4" y="111.8">2</text>
<text x="198.3" y="109.2">3</text>
<text x="198.3" y="111.8">4</text>
<text x="251.6" y="109.2">3</text>
<text x="251.6" y="111.8">4</text>
<text x="54.4" y="118.2" transform="rotate(-90 54.4 118.2)">1</text>
<text x="70.6" y="119.4">5</text>
<text x="103.2" y="114.3">43</text>
<text x="103.2" y="116.8">44</text>
<text x="103.2" y="119.4">45</text>
<text x="251.6" y="114.3">5</text>
<text x="251.6" y="116.8">6</text>
<text x="251.6" y="119.4">7</text>
<text x="49.7" y="120.6">2</text>
<text x="54.4" y="124.6" transform="rotate(-90 54.4 124.6)">3</text>
<text x="58.6" y="120.6">4</text>
<text x="70.6" y="121.9">6</text>
<text x="103.2" y="121.9">46</text>
<text x="103.2" y="124.5">49</text>
<text x="70.1" y="127">54</text>
<text x="103.2" y="127">50</text>
<text x="70.1" y="137.2">10</text>
<text x="70.6" y="132.1">8</text>
<text x="70.6" y="134.6">9</text>
<text x="103.2" y="132.1">26</text>
<text x="103.2" y="134.6">27</text>
<text x="103.2" y="137.2">28</text>
<text x="173.7" y="134.7" transform="rotate(-90 173.7 134.7)">8</text>
<text x="70.1" y="139.7">11</text>
<text x="70.1" y="142.2">24</text>
<text x="103.2" y="139.7">55</text>
<text x="103.2" y="142.2">56</text>
<text x="160.2" y="139.7">5</text>
<text x="160.2" y="142.2">6</text>
<text x="186.8" y="139.7">2</text>
<text x="70.1" y="144.8">25</text>
<text x="70.1" y="147.3">37</text>
<text x="70.1" y="149.9">38</text>
<text x="103.2" y="144.8">57</text>
<text x="103.2" y="147.3">58</text>
<text x="103.2" y="149.9">59</text>
<text x="160.2" y="144.8">1</text>
<text x="160.2" y="147.3">3</text>
<text x="160.2" y="149.9">7</text>
<text x="251.6" y="147.3">1</text>
<text x="70.1" y="152.4">39</text>
<text x="70.1" y="154.9">40</text>
<text x="103.2" y="152.4">61</text>
<text x="103.2" y="154.9">62</text>
<text x="251.6" y="154.9">4</text>
<text x="70.1" y="157.5">51</text>
<text x="70.1" y="160">52</text>
<text x="103.2" y="157.5">29</text>
<text x="103.2" y="160">30</text>
<text x="173.7" y="156.3" transform="rotate(-90 173.7 156.3)">4</text>
<text x="70.1" y="162.6">53</text>
<text x="70.6" y="165.1">2</text>
<text x="70.6" y="167.6">3</text>
<text x="103.2" y="162.6">33</text>
<text x="103.2" y="165.1">34</text>
<text x="103.2" y="167.6">35</text>
<text x="70.6" y="170.2">4</text>
<text x="103.2" y="170.2">36</text>
<text x="84.8" y="175.2" transform="rotate(-90 84.8 175.2)">18</text>
<text x="87.4" y="175.2" transform="rotate(-90 87.4 175.2)">63</text>
<text x="89.9" y="175.2" transform="rotate(-90 89.9 175.2)">12</text>
</g>
<g font-size="1.8" fill="#0f0f0f">
<text x="67.3" y="29.2">USB_DP</text>
<text x="74.9" y="31.7">USB_DM</text>
<text x="158.7" y="44.4">ON_BTN</text>
<text x="238.8" y="49.5">VBATT_GATED</text>
<text x="158.7" y="59.7">KEEP_ON</text>
<text x="238.8" y="59.7">VBATT_SENSE</text>
<text x="158.7" y="71.1">UP_BTN</text>
<text x="58.4" y="88.9">~{RESET}</text>
<text x="58.4" y="94">BOOT0</text>
<text x="109.2" y="94">KEEP_ON</text>
<text x="109.2" y="91.4">VBATT_SENSE</text>
<text x="109.2" y="101.6">OLED_SCK</text>
<text x="109.2" y="106.7">OLED_MOSI</text>
<text x="234.9" y="106.7">OLED_DC</text>
<text x="234.9" y="104.1">OLED_CS</text>
<text x="109.2" y="111.7">BOOT_TX</text>
<text x="153.7" y="111.7">SEN_SDA</text>
<text x="153.7" y="109.2">SEN_SCL</text>
<text x="234.9" y="109.2">OLED_RES</text>
<text x="234.9" y="111.7">OLED_MOSI</text>
<text x="109.2" y="114.3">BOOT_RX</text>
<text x="109.2" y="116.8">USB_DM</text>
<text x="109.2" y="119.4">USB_DP</text>
<text x="234.9" y="116.8">VBATT_GATED</text>
<text x="234.9" y="114.3">OLED_SCK</text>
<text x="109.2" y="132.1">OLED_CS</text>
<text x="55.9" y="142.2">OLED_RES</text>
<text x="148.6" y="139.7">MOSI2</text>
<text x="148.6" y="142.2">SCK2</text>
<text x="190.5" y="139.7">MISO2</text>
<text x="249.9" y="142.5" transform="rotate(-90 249.9 142.5)">BOOT0</text>
<text x="55.9" y="144.8">OLED_DC</text>
<text x="55.9" y="149.8">USB_DP</text>
<text x="109.2" y="149.8">SEN_SDA</text>
<text x="109.2" y="147.3">SEN_SCL</text>
<text x="148.6" y="144.8">CS2</text>
<text x="242.6" y="149.8">BOOT_RX 2</text>
<text x="55.9" y="152.4">USB_DM</text>
<text x="207" y="151.1">~{RESET}</text>
<text x="242.6" y="152.4">BOOT_TX 3</text>
<text x="55.9" y="157.5">UP_BTN</text>
<text x="55.9" y="160">ON_BTN</text>
<text x="109.2" y="162.5">CS2</text>
<text x="109.2" y="167.6">MISO2</text>
<text x="109.2" y="165.1">SCK2</text>
<text x="109.2" y="170.2">MOSI2</text>
</g>
<g font-size="1.8" fill="#0000c2">
<text x="58.4" y="38.1">To simplify routing</text>
<text x="142.2" y="42.4">1Ah</text>
<text x="142.2" y="44.4">LiPo</text>
<text x="181.6" y="48.2">To simplify routing</text>
<text x="87.6" y="54.6">350mA</text>
<text x="129.5" y="88.9">To simplify routing</text>
<text x="256.5" y="84.5">ER_OLEDM015 OLED</text>
<text x="256.5" y="86.6">Display, modded</text>
<text x="256.5" y="88.6">to separate DCDC</text>
<text x="256.5" y="90.7">power from logic</text>
<text x="256.5" y="92.7">power pins</text>
<text x="129.5" y="99">To simplify routing</text>
<text x="35.6" y="151.1">To simplify routing</text>
<text x="43.2" y="170.2">To simplify routing</text>
</g>
</svg>
